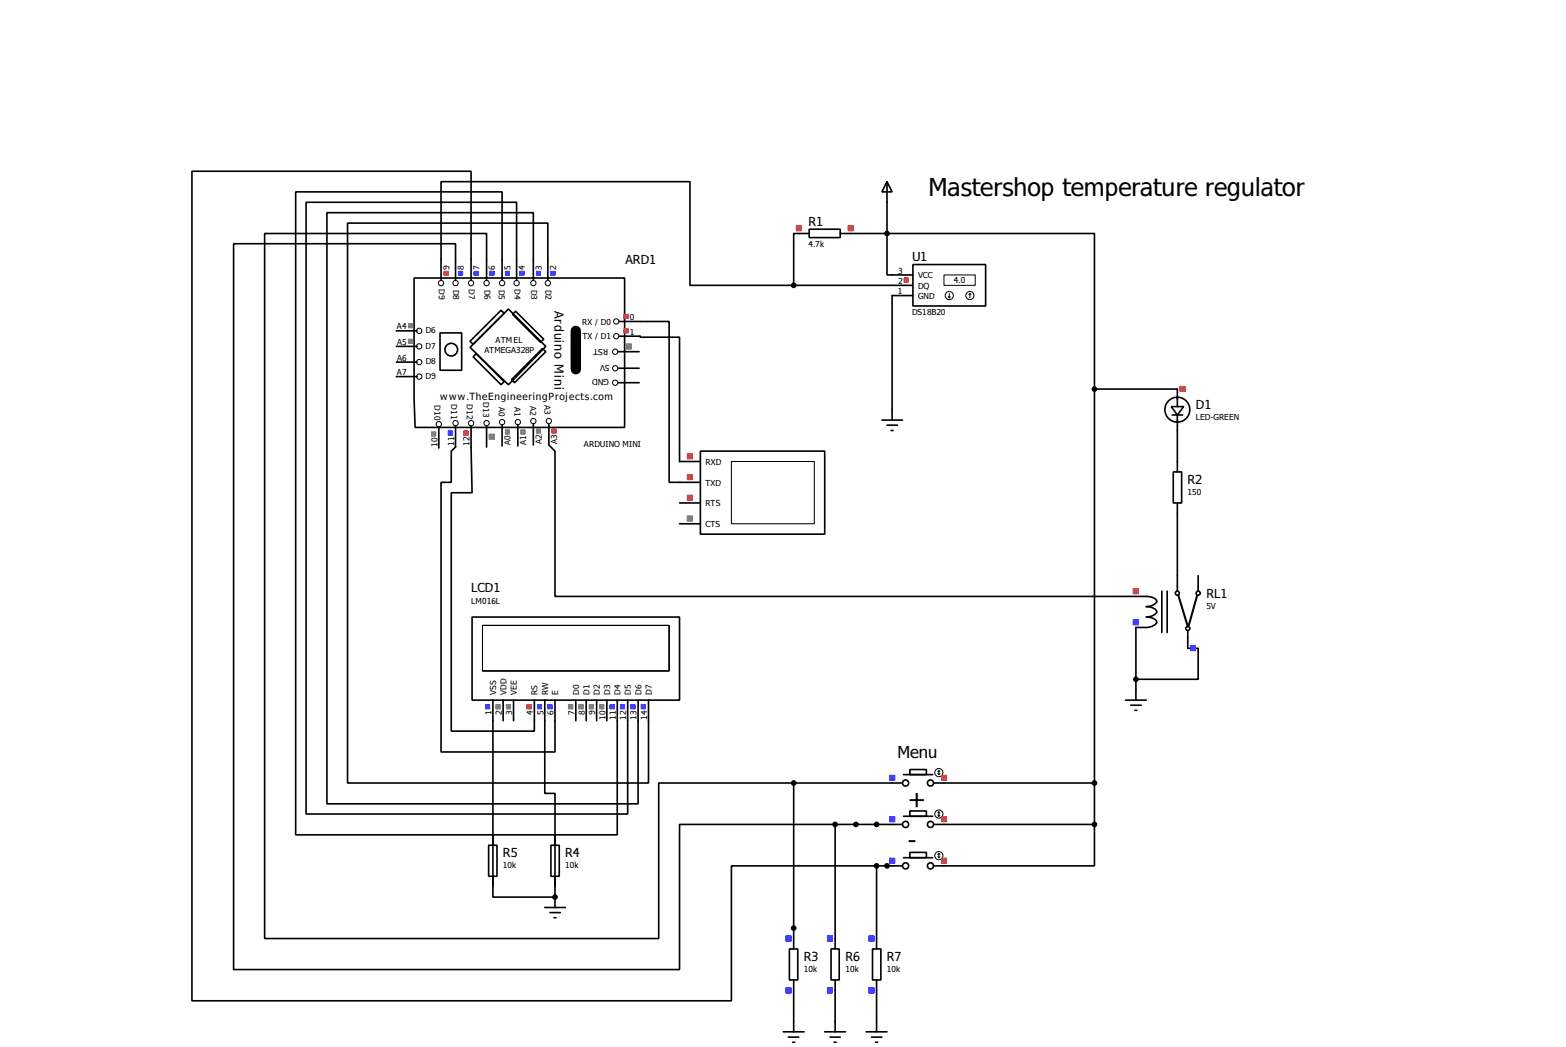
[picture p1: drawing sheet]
<svg xmlns="http://www.w3.org/2000/svg" width="383mm" height="256mm" viewBox="0 0 383 256" stroke-linecap="round" stroke-linejoin="round" font-family="sans-serif">
<g fill="none" stroke="#000" stroke-width=".4">
<path d="M198.2 56.2h7.6v2h-7.6zM198.2 57.2h-3.8v12.7M205.8 57.2h11.4M217.2 44.5l1.3 2.5h-2.5zM217.2 57.2v10.2h6.4M217.2 57.2h50.8v38.1M217.2 44.5v12.7M101.4 68.1h51.6v36.6h-51.3a688.3 688.3 0 0 1-.3-36.6zM108 68.6v-24.1h61v25.4h25.4M111.6 68.6v-8.9h-54.4v177.8h109.2v-35.5h38.1M115.4 68.6v-26.6h-68.4v203.2h132.1v-33.1h35.6M119.2 68.6v-11.4h-54.4v172.7h96.5v-38.1h33.1"/>
<path d="M122.7 76l.8 .8-7.6 7.6-.8-.8zM123 68.6v-21.6h-50.6v157.5h78.8v-33M126.3 76.3l6.9 6.8-.8 .8-6.9-6.9zM126.5 68.6v-19h-51.5v149.8h78.7v-27.9M130.6 68.6v-16.5h-50.5v144.8h76.2v-25.4M134.2 68.6v-13.9h-49.1v137.1h73.7v-20.3M151.7 78.8h12.2v39.4h7.6M194.4 69.9h29.2M223.6 64.8h17.8v10.2h-17.8zM223.6 72.4h-5.1v30.5M97.1 84.9h5.1M97.1 81.1h5.1"/>
<path d="M97.1 88.7h5.1M97.1 92.3h5.1M107.8 81.6h5.3v9.1h-5.3zM115.1 85.1l9.4-9.4 9.2 9.2-9.2 9.4zM116.6 86.7l6.9 6.8-.8 .8-6.8-6.9zM132.9 85.4l.8 .8-7.7 7.6-.7-.8zM140 83.6h2v4.6h-2zM151.4 86.2h5.1M151.4 90.2h5.1M151.4 93.8h5.1M151.7 82.4h5.1v.2h9.6v30.5h5.1M268 95.3h20.3v4.3"/>
<path d="M268 95.3v106.7M286.8 99.6h3.1l-1.6 2.1zM107.5 104.7v5.1M111.6 104.4v5.1l-1.1 1v7.7h-2.5v66h27.9v-12.7M115.4 104.4l.2 16.3h-5.1v58.4h20.4v-7.6M119.2 104.4v5.1M123 104.2v5.1M126.8 104.2v5.1M130.6 103.9v5.1M134.4 103.9v5.1l1.5 1.5v35.6h142.3a8.7 8.7 0 0 1 4.2 .3 .87 .87 0 0 1 .7 1.2l-1.2 .8-1.2 .2h.6a2.11 2.11 0 0 1 2 1.3 2.75 2.75 0 0 1-2.6 1.3h.6a2.04 2.04 0 0 1 2 1.3 2.75 2.75 0 0 1-2.6 1.2h-2.5v17.8M171.5 110.5h30.5v20.4h-30.5zM216 102.9h5"/>
<path d="M217.2 104.2h2.6M218.2 105.5h.5M287.1 101.7h2.5M287.3 115.6h2.1v7.6h-2.1zM288.3 101.7v13.9M166.4 123.2h5.1M166.4 128.3h5.1M288.3 123.2v21.6M115.6 151.2h50.8v20.3h-50.8zM284.5 144.8v10.2M285.8 144.8v10.2M290.9 154.5v4.3h2.5v7.6h-15.2"/>
<path d="M293.4 141v3.8M120.7 171.5v48.3h15.2M123.2 171.5v5.1M125.8 171.5v5.1M133.4 171.5v22.9h2.5v25.4M141 171.5v5.1M143.6 171.5v5.1M146.1 171.5v5.1M148.6 171.5v5.1M275.6 171.5h5.1M276.9 172.8h2.6M277.9 174h.5"/>
<path d="M194.4 191.8v40.7M194.4 191.8h26.6M221.3 189.8h7.1M221.3 200h7.1M222.8 188.5h4.1v1.3h-4.1zM222.8 198.7h4.1v1.3h-4.1zM228.7 191.8h39.3M119.7 207.1h2v7.6h-2zM120.7 204.5v2.6M120.7 214.7v2.5M134.9 207.1h2.1v7.6h-2.1zM135.9 204.5v2.6"/>
<path d="M135.9 214.7v2.5M135.9 219.8v2.5M204.5 202h16.5M204.5 202v30.5M214.7 212.1h6.3M214.7 212.1v20.4M221.3 210.1h7.1M222.8 208.8h4.1v1.3h-4.1zM228.7 202h39.3M268 202v10.1h-39.3M133.4 222.3h5.1M134.7 223.6h2.5"/>
<path d="M135.7 224.8h.5M193.3 232.5h2.1v7.6h-2.1zM203.5 232.5h2v7.6h-2zM213.7 232.5h2v7.6h-2zM191.8 252.8h5.1M193.1 254.1h2.5M194.1 255.3h.5M194.4 240.1v12.7M202 252.8h5.1M203.3 254.1h2.5M204.3 255.3h.5M204.5 240.1v12.7"/>
<path d="M212.1 252.8h5.1M213.4 254.1h2.6M214.4 255.3h.5M214.7 240.1v12.7"/>
<circle cx="110.5" cy="85.7" r="1.55"/>
<circle cx="288.3" cy="100.4" r="3.1"/>
<circle cx="288.3" cy="145.3" r=".5"/>
<circle cx="290.8" cy="154" r=".5"/>
<circle cx="293.4" cy="145.3" r=".5"/>
<circle cx="221.7" cy="191.8" r=".75"/>
<circle cx="227.8" cy="191.8" r=".75"/>
<circle cx="221.7" cy="202" r=".75"/>
<circle cx="221.7" cy="212.1" r=".75"/>
<circle cx="227.8" cy="202" r=".75"/>
<circle cx="227.8" cy="212.1" r=".75"/>
</g>
<circle cx="135.9" cy="219.8" r=".2" fill="#000"/>
<g fill="none" stroke="#000" stroke-width=".25">
<path d="M179.1 113.1h20.3v15.2h-20.3zM118.2 153.2h45.7v11.2h-45.7z"/>
<circle cx="108" cy="69.4" r=".65"/>
<circle cx="111.5" cy="69.4" r=".65"/>
<circle cx="115.3" cy="69.4" r=".65"/>
<circle cx="119.1" cy="69.4" r=".65"/>
<circle cx="122.9" cy="69.4" r=".65"/>
<circle cx="126.5" cy="69.4" r=".65"/>
<circle cx="130.6" cy="69.4" r=".65"/>
<circle cx="134.1" cy="69.4" r=".65"/>
<circle cx="150.9" cy="78.8" r=".65"/>
<circle cx="102.6" cy="84.9" r=".65"/>
<circle cx="102.6" cy="81.1" r=".65"/>
<circle cx="102.6" cy="88.7" r=".65"/>
<circle cx="102.6" cy="92.3" r=".65"/>
<circle cx="150.6" cy="93.8" r=".65"/>
<circle cx="150.6" cy="86.2" r=".65"/>
<circle cx="150.6" cy="90.2" r=".65"/>
<circle cx="150.9" cy="82.4" r=".65"/>
<circle cx="107.4" cy="103.9" r=".65"/>
<circle cx="111.5" cy="103.7" r=".65"/>
<circle cx="115.3" cy="103.7" r=".65"/>
<circle cx="119.1" cy="103.7" r=".65"/>
<circle cx="122.9" cy="103.4" r=".65"/>
<circle cx="126.8" cy="103.4" r=".65"/>
<circle cx="130.6" cy="103.2" r=".65"/>
<circle cx="134.4" cy="103.2" r=".65"/>
</g>
<g fill="none" stroke="#ff4040" stroke-width=".24">
<path d="M195 55.3h1.3M195 55.4h1.3M195 55.5h1.3M195 55.6h1.3M195 55.7h1.3M195 55.8h1.3M195 55.9h1.3M195 56h1.3M195 56.1h1.3M195 56.2h1.3M195 56.3h1.3M195 56.4h1.3"/>
<path d="M195 56.5h1.3M195 56.6h1.3M207.7 55.3h1.3M207.7 55.4h1.3M207.7 55.5h1.3M207.7 55.6h1.3M207.7 55.7h1.3M207.7 55.8h1.3M207.7 55.9h1.3M207.7 56h1.3M207.7 56.1h1.3M207.7 56.2h1.3"/>
<path d="M207.7 56.3h1.3M207.7 56.4h1.3M207.7 56.5h1.3M207.7 56.6h1.3M108.8 66.5h1M108.8 66.6h1M108.8 66.7h1M108.8 66.8h1M108.8 66.9h1M108.8 67h1M108.8 67.1h1M108.8 67.2h1"/>
<path d="M108.8 67.3h1M108.8 67.4h1M108.8 67.5h1M152.8 77h1.1M152.8 77.1h1.1M152.8 77.2h1.1M152.8 77.3h1.1M152.8 77.4h1.1M152.8 77.5h1.1M152.8 77.6h1.1M152.8 77.7h1.1M152.8 77.8h1.1"/>
<path d="M152.8 77.9h1.1M152.8 78h1.1M221.4 68.1h1M221.4 68.2h1M221.4 68.3h1M221.4 68.4h1M221.4 68.5h1M221.4 68.6h1M221.4 68.7h1M221.4 68.8h1M221.4 68.9h1M221.4 69h1"/>
<path d="M221.4 69.1h1M152.8 80.6h1.1M152.8 80.7h1.1M152.8 80.8h1.1M152.8 80.9h1.1M152.8 81h1.1M152.8 81.1h1.1M152.8 81.2h1.1M152.8 81.3h1.1M152.8 81.4h1.1M152.8 81.5h1.1M152.8 81.6h1.1"/>
<path d="M289 94.7h1.2M289 94.8h1.2M289 94.9h1.2M289 95h1.2M289 95.1h1.2M289 95.2h1.2M289 95.3h1.2M289 95.4h1.2M289 95.5h1.2M289 95.6h1.2M289 95.7h1.2M289 95.8h1.2"/>
<path d="M289 95.9h1.2M113.6 105.6h1M113.6 105.7h1M113.6 105.8h1M113.6 105.9h1M113.6 106h1M113.6 106.1h1M113.6 106.2h1M113.6 106.3h1M113.6 106.4h1M113.6 106.5h1M113.6 106.6h1"/>
<path d="M135.2 105.6h1M135.2 105.7h1M135.2 105.8h1M135.2 105.9h1M135.2 106h1M135.2 106.1h1M135.2 105.1h1M135.2 105.2h1M135.2 105.3h1M135.2 105.4h1M135.2 105.5h1M168.3 111.2h1.3"/>
<path d="M168.3 111.3h1.3M168.3 111.4h1.3M168.3 111.5h1.3M168.3 111.6h1.3M168.3 111.7h1.3M168.3 111.8h1.3M168.3 111.9h1.3M168.3 112h1.3M168.3 112.1h1.3M168.3 112.2h1.3M168.3 112.3h1.3M168.3 112.4h1.3"/>
<path d="M168.3 116.3h1.3M168.3 116.4h1.3M168.3 116.5h1.3M168.3 116.6h1.3M168.3 116.7h1.3M168.3 116.8h1.3M168.3 116.9h1.3M168.3 117h1.3M168.3 117.1h1.3M168.3 117.2h1.3M168.3 117.3h1.3M168.3 117.4h1.3"/>
<path d="M168.3 117.5h1.3M168.3 121.3h1.3M168.3 121.4h1.3M168.3 121.5h1.3M168.3 121.6h1.3M168.3 121.7h1.3M168.3 121.8h1.3M168.3 121.9h1.3M168.3 122h1.3M168.3 122.1h1.3M168.3 122.2h1.3M168.3 122.3h1.3"/>
<path d="M168.3 122.4h1.3M168.3 122.5h1.3M168.3 122.6h1.3M277.5 144.2h1.3M277.5 144.3h1.3M277.5 144.4h1.3M277.5 144.5h1.3M277.5 144.6h1.3M277.5 144.7h1.3M277.5 144.8h1.3M277.5 144.9h1.3M277.5 145h1.3"/>
<path d="M277.5 145.1h1.3M277.5 145.2h1.3M277.5 145.3h1.3M277.5 145.4h1.3M277.5 145.5h1.3M129.1 172.6h1M129.1 172.7h1M129.1 172.8h1M129.1 172.9h1M129.1 173h1M129.1 173.1h1M129.1 173.2h1"/>
<path d="M129.1 173.3h1M129.1 173.4h1M129.1 173.5h1M129.1 173.6h1M129.1 173.7h1M230.6 189.9h1.2M230.6 190h1.2M230.6 190.1h1.2M230.6 190.2h1.2M230.6 190.3h1.2M230.6 190.4h1.2M230.6 190.5h1.2"/>
<path d="M230.6 190.6h1.2M230.6 190.7h1.2M230.6 190.8h1.2M230.6 190.9h1.2M230.6 191h1.2M230.6 191.1h1.2M230.6 200.1h1.2M230.6 200.2h1.2M230.6 200.3h1.2M230.6 200.4h1.2M230.6 200.5h1.2M230.6 200.6h1.2"/>
<path d="M230.6 200.7h1.2M230.6 200.8h1.2M230.6 200.9h1.2M230.6 201h1.2M230.6 201.1h1.2M230.6 201.2h1.2M230.6 201.3h1.2M230.6 210.2h1.2M230.6 210.3h1.2M230.6 210.4h1.2M230.6 210.5h1.2M230.6 210.6h1.2"/>
<path d="M230.6 210.7h1.2M230.6 210.8h1.2M230.6 210.9h1.2M230.6 211h1.2M230.6 211.1h1.2M230.6 211.2h1.2M230.6 211.3h1.2M230.6 211.4h1.2M230.6 211.5h1.2"/>
</g>
<g fill="none" stroke="#808080" stroke-width=".24">
<path d="M100 79.3h1M100 79.4h1M100 79.5h1M100 79.6h1M100 79.7h1M100 79.8h1M100 79.9h1M100 80h1M100 83.1h1M100 83.2h1M100 83.3h1M100 83.4h1"/>
<path d="M100 83.5h1M100 83.6h1M100 83.7h1M100 83.8h1M100 83.9h1M100 84h1M100 84.1h1M100 80.1h1M100 80.2h1M100 80.3h1M153.3 84.3h1.3M153.3 84.4h1.3"/>
<path d="M153.3 84.5h1.3M153.3 84.6h1.3M153.3 84.7h1.3M153.3 84.8h1.3M153.3 84.9h1.3M153.3 85h1.3M153.3 85.1h1.3M153.3 85.2h1.3M153.3 85.3h1.3M153.3 85.4h1.3M153.3 85.5h1.3M105.7 105.8h1"/>
<path d="M105.7 105.9h1M105.7 106h1M105.7 106.1h1M105.7 106.2h1M105.7 106.3h1M105.7 106.4h1M105.7 106.5h1M105.7 106.6h1M105.7 106.7h1M105.7 106.8h1M119.8 106.4h1.3M119.8 106.5h1.3"/>
<path d="M119.8 106.6h1.3M119.8 106.7h1.3M119.8 106.8h1.3M119.8 106.9h1.3M119.8 107h1.3M119.8 107.1h1.3M119.8 107.2h1.3M119.8 107.3h1.3M119.8 107.4h1.3M119.8 107.5h1.3M119.8 107.6h1.3M123.8 105.8h1"/>
<path d="M123.8 105.9h1M123.8 106h1M123.8 106.1h1M123.8 106.2h1M123.8 106.3h1M123.8 106.4h1M123.8 105.3h1M123.8 105.4h1M123.8 105.5h1M123.8 105.6h1M123.8 105.7h1M127.6 105.8h1"/>
<path d="M127.6 105.9h1M127.6 106h1M127.6 106.1h1M127.6 106.2h1M127.6 106.3h1M127.6 106.4h1M127.6 105.3h1M127.6 105.4h1M127.6 105.5h1M127.6 105.6h1M127.6 105.7h1M131.4 105.8h1"/>
<path d="M131.4 105.9h1M131.4 106h1M131.4 106.1h1M131.4 105.1h1M131.4 105.2h1M131.4 105.3h1M131.4 105.4h1M131.4 105.5h1M131.4 105.6h1M131.4 105.7h1M168.3 126.4h1.3M168.3 126.5h1.3"/>
<path d="M168.3 126.6h1.3M168.3 126.7h1.3M168.3 126.8h1.3M168.3 126.9h1.3M168.3 127h1.3M168.3 127.1h1.3M168.3 127.2h1.3M168.3 127.3h1.3M168.3 127.4h1.3M168.3 127.5h1.3M168.3 127.6h1.3M168.3 127.7h1.3"/>
<path d="M121.5 172.6h1M121.5 172.7h1M121.5 172.8h1M121.5 172.9h1M121.5 173h1M121.5 173.1h1M121.5 173.2h1M121.5 173.3h1M121.5 173.4h1M121.5 173.5h1M121.5 173.6h1M121.5 173.7h1"/>
<path d="M124 172.6h1M124 172.7h1M124 172.8h1M124 172.9h1M124 173h1M124 173.1h1M124 173.2h1M124 173.3h1M124 173.4h1M124 173.5h1M124 173.6h1M124 173.7h1"/>
<path d="M139.2 172.6h1.1M139.2 172.7h1.1M139.2 172.8h1.1M139.2 172.9h1.1M139.2 173h1.1M139.2 173.1h1.1M139.2 173.2h1.1M139.2 173.3h1.1M139.2 173.4h1.1M139.2 173.5h1.1M139.2 173.6h1.1M139.2 173.7h1.1"/>
<path d="M141.8 172.6h1M141.8 172.7h1M141.8 172.8h1M141.8 172.9h1M141.8 173h1M141.8 173.1h1M141.8 173.2h1M141.8 173.3h1M141.8 173.4h1M141.8 173.5h1M141.8 173.6h1M141.8 173.7h1"/>
<path d="M144.3 172.6h1M144.3 172.7h1M144.3 172.8h1M144.3 172.9h1M144.3 173h1M144.3 173.1h1M144.3 173.2h1M144.3 173.3h1M144.3 173.4h1M144.3 173.5h1M144.3 173.6h1M144.3 173.7h1"/>
<path d="M146.9 172.6h1M146.9 172.7h1M146.9 172.8h1M146.9 172.9h1M146.9 173h1M146.9 173.1h1M146.9 173.2h1M146.9 173.3h1M146.9 173.4h1M146.9 173.5h1M146.9 173.6h1M146.9 173.7h1"/>
</g>
<g fill="none" stroke="#000" stroke-width=".24">
<path d="M231.2 67.4h7.6v2.5h-7.6zM232.2 72.7l.3 .3M232.5 71.9v1.1M232.7 72.7l-.2 .3M237.5 71.9l-.2 .3M237.5 71.9l.3 .3M237.5 71.9v1.1M229.7 189.5l.2 .3M229.7 199.7l.2 .3M229.9 188.8v1M229.9 198.9v1.1M229.9 188.8l-.2 .2"/>
<path d="M229.9 188.8l.3 .2M229.9 198.9l-.2 .3M229.9 198.9l.3 .3M230.2 189.5l-.3 .3M230.2 199.7l-.3 .3M229.7 209.9l.2 .2M229.9 209.1v1M229.9 209.1l-.2 .3M229.9 209.1l.3 .3M230.2 209.9l-.3 .2"/>
<circle cx="232.4" cy="72.4" r="1"/>
<circle cx="237.5" cy="72.4" r="1"/>
<circle cx="229.9" cy="199.4" r="1"/>
<circle cx="229.9" cy="189.3" r="1"/>
<circle cx="229.9" cy="209.6" r="1"/>
</g>
<path d="M288.6 145.9l2.3 7.6M293.2 145.9l-2.1 7.3" fill="none" stroke="#000" stroke-width=".5"/>
<g fill="none" stroke="#4040ff" stroke-width=".24">
<path d="M112.3 66.5h1M112.3 66.6h1M112.3 66.7h1M112.3 66.8h1M112.3 66.9h1M112.3 67h1M112.3 67.1h1M112.3 67.2h1M112.3 67.3h1M112.3 67.4h1M112.3 67.5h1M116.1 66.5h1"/>
<path d="M116.1 66.6h1M116.1 66.7h1M116.1 66.8h1M116.1 66.9h1M116.1 67h1M116.1 67.1h1M116.1 67.2h1M116.1 67.3h1M116.1 67.4h1M116.1 67.5h1M119.9 66.5h1.1M119.9 66.6h1.1"/>
<path d="M119.9 66.7h1.1M119.9 66.8h1.1M119.9 66.9h1.1M119.9 67h1.1M119.9 67.1h1.1M119.9 67.2h1.1M119.9 67.3h1.1M119.9 67.4h1.1M119.9 67.5h1.1M123.8 66.5h1M123.8 66.6h1M123.8 66.7h1"/>
<path d="M123.8 66.8h1M123.8 66.9h1M123.8 67h1M123.8 67.1h1M123.8 67.2h1M123.8 67.3h1M123.8 67.4h1M123.8 67.5h1M127.3 66.5h1M127.3 66.6h1M127.3 66.7h1M127.3 66.8h1"/>
<path d="M127.3 66.9h1M127.3 67h1M127.3 67.1h1M127.3 67.2h1M127.3 67.3h1M127.3 67.4h1M127.3 67.5h1M131.4 66.5h1M131.4 66.6h1M131.4 66.7h1M131.4 66.8h1M131.4 66.9h1"/>
<path d="M131.4 67h1M131.4 67.1h1M131.4 67.2h1M131.4 67.3h1M131.4 67.4h1M131.4 67.5h1M134.9 66.5h1M134.9 66.6h1M134.9 66.7h1M134.9 66.8h1M134.9 66.9h1M134.9 67h1"/>
<path d="M134.9 67.1h1M134.9 67.2h1M134.9 67.3h1M134.9 67.4h1M134.9 67.5h1M109.8 105.6h1M109.8 105.7h1M109.8 105.8h1M109.8 105.9h1M109.8 106h1M109.8 106.1h1M109.8 106.2h1"/>
<path d="M109.8 106.3h1M109.8 106.4h1M109.8 106.5h1M109.8 106.6h1M277.5 151.8h1.3M277.5 151.9h1.3M277.5 152h1.3M277.5 152.1h1.3M277.5 152.2h1.3M277.5 152.3h1.3M277.5 152.4h1.3M277.5 152.5h1.3"/>
<path d="M277.5 152.6h1.3M277.5 152.7h1.3M277.5 152.8h1.3M277.5 152.9h1.3M277.5 153h1.3M277.5 153.1h1.3M291.5 158.2h1.3M291.5 158.3h1.3M291.5 158.4h1.3M291.5 158.5h1.3M291.5 158.6h1.3M291.5 158.7h1.3"/>
<path d="M291.5 158.8h1.3M291.5 158.9h1.3M291.5 159h1.3M291.5 159.1h1.3M291.5 159.2h1.3M291.5 159.3h1.3M291.5 159.4h1.3M118.9 172.6h1M118.9 172.7h1M118.9 172.8h1M118.9 172.9h1M118.9 173h1"/>
<path d="M118.9 173.1h1M118.9 173.2h1M118.9 173.3h1M118.9 173.4h1M118.9 173.5h1M118.9 173.6h1M118.9 173.7h1M131.6 172.6h1M131.6 172.7h1M131.6 172.8h1M131.6 172.9h1M131.6 173h1"/>
<path d="M131.6 173.1h1M131.6 173.2h1M131.6 173.3h1M131.6 173.4h1M131.6 173.5h1M131.6 173.6h1M131.6 173.7h1M134.2 172.6h1M134.2 172.7h1M134.2 172.8h1M134.2 172.9h1M134.2 173h1"/>
<path d="M134.2 173.1h1M134.2 173.2h1M134.2 173.3h1M134.2 173.4h1M134.2 173.5h1M134.2 173.6h1M134.2 173.7h1M149.4 172.6h1M149.4 172.7h1M149.4 172.8h1M149.4 172.9h1M149.4 173h1"/>
<path d="M149.4 173.1h1M149.4 173.2h1M149.4 173.3h1M149.4 173.4h1M149.4 173.5h1M149.4 173.6h1M149.4 173.7h1M151.9 172.6h1.1M151.9 172.7h1.1M151.9 172.8h1.1M151.9 172.9h1.1M151.9 173h1.1"/>
<path d="M151.9 173.1h1.1M151.9 173.2h1.1M151.9 173.3h1.1M151.9 173.4h1.1M151.9 173.5h1.1M151.9 173.6h1.1M151.9 173.7h1.1M154.5 172.6h1M154.5 172.7h1M154.5 172.8h1M154.5 172.9h1M154.5 173h1"/>
<path d="M154.5 173.1h1M154.5 173.2h1M154.5 173.3h1M154.5 173.4h1M154.5 173.5h1M154.5 173.6h1M154.5 173.7h1M157 172.6h1M157 172.7h1M157 172.8h1M157 172.9h1M157 173h1"/>
<path d="M157 173.1h1M157 173.2h1M157 173.3h1M157 173.4h1M157 173.5h1M157 173.6h1M157 173.7h1M217.9 189.9h1.2M217.9 190h1.2M217.9 190.1h1.2M217.9 190.2h1.2M217.9 190.3h1.2"/>
<path d="M217.9 190.4h1.2M217.9 190.5h1.2M217.9 190.6h1.2M217.9 190.7h1.2M217.9 190.8h1.2M217.9 190.9h1.2M217.9 191h1.2M217.9 191.1h1.2M217.9 200.1h1.2M217.9 200.2h1.2M217.9 200.3h1.2M217.9 200.4h1.2"/>
<path d="M217.9 200.5h1.2M217.9 200.6h1.2M217.9 200.7h1.2M217.9 200.8h1.2M217.9 200.9h1.2M217.9 201h1.2M217.9 201.1h1.2M217.9 201.2h1.2M217.9 201.3h1.2M217.9 210.2h1.2M217.9 210.3h1.2M217.9 210.4h1.2"/>
<path d="M217.9 210.5h1.2M217.9 210.6h1.2M217.9 210.7h1.2M217.9 210.8h1.2M217.9 210.9h1.2M217.9 211h1.2M217.9 211.1h1.2M217.9 211.2h1.2M217.9 211.3h1.2M217.9 211.4h1.2M217.9 211.5h1.2M192.5 229.3h1.2"/>
<path d="M192.5 229.4h1.2M192.5 229.5h1.2M192.5 229.6h1.2M192.5 229.7h1.2M192.5 229.8h1.2M192.5 229.9h1.2M192.5 230h1.2M192.5 230.1h1.2M192.5 230.2h1.2M192.5 230.3h1.2M192.5 230.4h1.2M192.5 230.5h1.2"/>
<path d="M192.5 230.6h1.2M202.6 229.3h1.3M202.6 229.4h1.3M202.6 229.5h1.3M202.6 229.6h1.3M202.6 229.7h1.3M202.6 229.8h1.3M202.6 229.9h1.3M202.6 230h1.3M202.6 230.1h1.3M202.6 230.2h1.3M202.6 230.3h1.3"/>
<path d="M202.6 230.4h1.3M202.6 230.5h1.3M202.6 230.6h1.3M212.8 229.3h1.2M212.8 229.4h1.2M212.8 229.5h1.2M212.8 229.6h1.2M212.8 229.7h1.2M212.8 229.8h1.2M212.8 229.9h1.2M212.8 230h1.2M212.8 230.1h1.2"/>
<path d="M212.8 230.2h1.2M212.8 230.3h1.2M212.8 230.4h1.2M212.8 230.5h1.2M212.8 230.6h1.2M192.5 242h1.2M192.5 242.1h1.2M192.5 242.2h1.2M192.5 242.3h1.2M192.5 242.4h1.2M192.5 242.5h1.2M192.5 242.6h1.2"/>
<path d="M192.5 242.7h1.2M192.5 242.8h1.2M192.5 242.9h1.2M192.5 243h1.2M192.5 243.1h1.2M192.5 243.2h1.2M192.5 243.3h1.2M202.6 242h1.3M202.6 242.1h1.3M202.6 242.2h1.3M202.6 242.3h1.3M202.6 242.4h1.3"/>
<path d="M202.6 242.5h1.3M202.6 242.6h1.3M202.6 242.7h1.3M202.6 242.8h1.3M202.6 242.9h1.3M202.6 243h1.3M202.6 243.1h1.3M202.6 243.2h1.3M202.6 243.3h1.3M212.8 242h1.2M212.8 242.1h1.2M212.8 242.2h1.2"/>
<path d="M212.8 242.3h1.2M212.8 242.4h1.2M212.8 242.5h1.2M212.8 242.6h1.2M212.8 242.7h1.2M212.8 242.8h1.2M212.8 242.9h1.2M212.8 243h1.2M212.8 243.1h1.2M212.8 243.2h1.2M212.8 243.3h1.2"/>
</g>
<path d="M141 81.1v9.4" fill="none" stroke="#000" stroke-width="2.6"/>
<g fill="#000" stroke="#000" stroke-width=".4">
<circle cx="217.2" cy="57.2" r=".5"/>
<circle cx="194.3" cy="69.9" r=".5"/>
<circle cx="268" cy="95.3" r=".5"/>
<circle cx="278.1" cy="166.4" r=".5"/>
<circle cx="194.3" cy="191.8" r=".5"/>
<circle cx="268" cy="191.8" r=".5"/>
<circle cx="135.9" cy="219.8" r=".5"/>
<circle cx="204.5" cy="202" r=".5"/>
<circle cx="209.6" cy="202" r=".5"/>
<circle cx="214.6" cy="212.1" r=".5"/>
<circle cx="214.6" cy="202" r=".5"/>
<circle cx="217.2" cy="212.1" r=".5"/>
<circle cx="268" cy="202" r=".5"/>
<circle cx="194.3" cy="227.4" r=".5"/>
</g>
<g font-size="7.4">
<text x="227.4" y="48">Mastershop temperature regulator</text>
<text x="222.3" y="197.9">+</text>
<text x="222.3" y="208.1">-</text>
</g>
<text font-size="4.9" x="219.8" y="185.7">Menu</text>
<g font-size="3.7">
<text x="198" y="55.4">R1</text>
<text x="153.2" y="64.8">ARD1</text>
<text x="223.4" y="64">U1</text>
<text x="135.8" y="76.1" transform="rotate(90 135.8 76.1)">Arduino Mini</text>
<text x="292.9" y="100.2">D1</text>
<text x="290.8" y="118.5">R2</text>
<text x="115.4" y="145.1">LCD1</text>
<text x="295.4" y="146.4">RL1</text>
<text x="123.2" y="209.9">R5</text>
<text x="138.4" y="209.9">R4</text>
<text x="196.8" y="235.3">R3</text>
<text x="207" y="235.3">R6</text>
<text x="217.2" y="235.3">R7</text>
</g>
<text font-size="3" x="107.8" y="98">www.TheEngineeringProjects.com</text>
<g font-size="2.5">
<text x="198" y="60.5">4.7k</text>
<text x="107.5" y="70.9" transform="rotate(90 107.5 70.9)">D9</text>
<text x="110.1" y="66.1" transform="rotate(-90 110.1 66.1)">9</text>
<text x="111" y="70.9" transform="rotate(90 111 70.9)">D8</text>
<text x="113.6" y="66" transform="rotate(-90 113.6 66)">8</text>
<text x="114.8" y="70.9" transform="rotate(90 114.8 70.9)">D7</text>
<text x="117.4" y="66" transform="rotate(-90 117.4 66)">7</text>
<text x="118.6" y="71" transform="rotate(90 118.6 71)">D6</text>
<text x="121.2" y="66" transform="rotate(-90 121.2 66)">6</text>
<text x="122.2" y="71" transform="rotate(90 122.2 71)">D5</text>
<text x="125" y="66.1" transform="rotate(-90 125 66.1)">5</text>
<text x="126" y="70.9" transform="rotate(90 126 70.9)">D4</text>
<text x="128.6" y="66.1" transform="rotate(-90 128.6 66.1)">4</text>
<text x="130.1" y="70.9" transform="rotate(90 130.1 70.9)">D3</text>
<text x="132.7" y="66.1" transform="rotate(-90 132.7 66.1)">3</text>
<text x="133.6" y="70.9" transform="rotate(90 133.6 70.9)">D2</text>
<text x="136.2" y="66.1" transform="rotate(-90 136.2 66.1)">2</text>
<text x="219.9" y="69.5">2</text>
<text x="219.9" y="67">3</text>
<text x="224.8" y="70.7">DQ</text>
<text x="224.8" y="68.1">VCC</text>
<text x="233.6" y="69.4">4.0</text>
<text x="219.9" y="72">1</text>
<text x="223.4" y="77.2">DS18B20</text>
<text x="224.8" y="73.2">GND</text>
<text x="97.2" y="80.7">A4</text>
<text x="104.2" y="81.6">D6</text>
<text x="121.3" y="83.9">ATMEL</text>
<text x="142.6" y="79.6">RX / D0</text>
<text x="142.6" y="83.2">TX / D1</text>
<text x="154.2" y="78.4">0</text>
<text x="154.2" y="82">1</text>
<text x="97.3" y="84.5">A5</text>
<text x="97.3" y="88.4">A6</text>
<text x="104.2" y="85.4">D7</text>
<text x="104.2" y="89.2">D8</text>
<text x="118.7" y="86.4">ATMEGA328P</text>
<text x="149" y="85.6" transform="rotate(-180 149 85.6)">RST</text>
<text x="149.3" y="89.4" transform="rotate(-180 149.3 89.4)">5V</text>
<text x="97.2" y="91.9">A7</text>
<text x="104.2" y="92.8">D9</text>
<text x="149.1" y="93" transform="rotate(-180 149.1 93)">GND</text>
<text x="106.4" y="99.3" transform="rotate(90 106.4 99.3)">D10</text>
<text x="110.5" y="99.1" transform="rotate(90 110.5 99.1)">D11</text>
<text x="114.3" y="99.1" transform="rotate(90 114.3 99.1)">D12</text>
<text x="118.4" y="98.6" transform="rotate(90 118.4 98.6)">D13</text>
<text x="122.2" y="99.7" transform="rotate(90 122.2 99.7)">A0</text>
<text x="126" y="99.7" transform="rotate(90 126 99.7)">A1</text>
<text x="129.8" y="99.5" transform="rotate(90 129.8 99.5)">A2</text>
<text x="133.4" y="99.2" transform="rotate(90 133.4 99.2)">A3</text>
<text x="292.9" y="103">LED-GREEN</text>
<text x="107.1" y="109.5" transform="rotate(-90 107.1 109.5)">10</text>
<text x="111.2" y="109.2" transform="rotate(-90 111.2 109.2)">11</text>
<text x="115" y="109.2" transform="rotate(-90 115 109.2)">12</text>
<text x="125" y="109.1" transform="rotate(-90 125 109.1)">A0</text>
<text x="128.9" y="109.1" transform="rotate(-90 128.9 109.1)">A1</text>
<text x="132.6" y="108.8" transform="rotate(-90 132.6 108.8)">A2</text>
<text x="136.5" y="108.8" transform="rotate(-90 136.5 108.8)">A3</text>
<text x="143" y="109.5">ARDUINO MINI</text>
<text x="172.8" y="113.9">RXD</text>
<text x="172.8" y="119">TXD</text>
<text x="172.8" y="124">RTS</text>
<text x="290.8" y="121.3">150</text>
<text x="172.8" y="129.1">CTS</text>
<text x="115.4" y="148">LM016L</text>
<text x="295.4" y="149.2">5V</text>
<text x="121.5" y="170.2" transform="rotate(-90 121.5 170.2)">VSS</text>
<text x="124" y="170.2" transform="rotate(-90 124 170.2)">VDD</text>
<text x="126.6" y="170.2" transform="rotate(-90 126.6 170.2)">VEE</text>
<text x="131.7" y="170.2" transform="rotate(-90 131.7 170.2)">RS</text>
<text x="134.2" y="170.2" transform="rotate(-90 134.2 170.2)">RW</text>
<text x="136.7" y="170.2" transform="rotate(-90 136.7 170.2)">E</text>
<text x="141.8" y="170.2" transform="rotate(-90 141.8 170.2)">D0</text>
<text x="144.4" y="170.2" transform="rotate(-90 144.4 170.2)">D1</text>
<text x="146.9" y="170.2" transform="rotate(-90 146.9 170.2)">D2</text>
<text x="149.4" y="170.2" transform="rotate(-90 149.4 170.2)">D3</text>
<text x="152" y="170.2" transform="rotate(-90 152 170.2)">D4</text>
<text x="154.5" y="170.2" transform="rotate(-90 154.5 170.2)">D5</text>
<text x="157.1" y="170.2" transform="rotate(-90 157.1 170.2)">D6</text>
<text x="159.6" y="170.2" transform="rotate(-90 159.6 170.2)">D7</text>
<text x="120.4" y="175.2" transform="rotate(-90 120.4 175.2)">1</text>
<text x="122.8" y="175.1" transform="rotate(-90 122.8 175.1)">2</text>
<text x="125.4" y="175.1" transform="rotate(-90 125.4 175.1)">3</text>
<text x="130.5" y="175.2" transform="rotate(-90 130.5 175.2)">4</text>
<text x="133" y="175.1" transform="rotate(-90 133 175.1)">5</text>
<text x="135.5" y="175.1" transform="rotate(-90 135.5 175.1)">6</text>
<text x="140.7" y="175.2" transform="rotate(-90 140.7 175.2)">7</text>
<text x="143.2" y="175.1" transform="rotate(-90 143.2 175.1)">8</text>
<text x="145.8" y="175.2" transform="rotate(-90 145.8 175.2)">9</text>
<text x="148.3" y="176.3" transform="rotate(-90 148.3 176.3)">10</text>
<text x="150.8" y="176.3" transform="rotate(-90 150.8 176.3)">11</text>
<text x="153.4" y="176.3" transform="rotate(-90 153.4 176.3)">12</text>
<text x="155.9" y="176.2" transform="rotate(-90 155.9 176.2)">13</text>
<text x="158.5" y="176.3" transform="rotate(-90 158.5 176.3)">14</text>
<text x="123.2" y="212.7">10k</text>
<text x="138.4" y="212.7">10k</text>
<text x="196.8" y="238.1">10k</text>
<text x="207" y="238.1">10k</text>
<text x="217.2" y="238.1">10k</text>
</g>
</svg>
